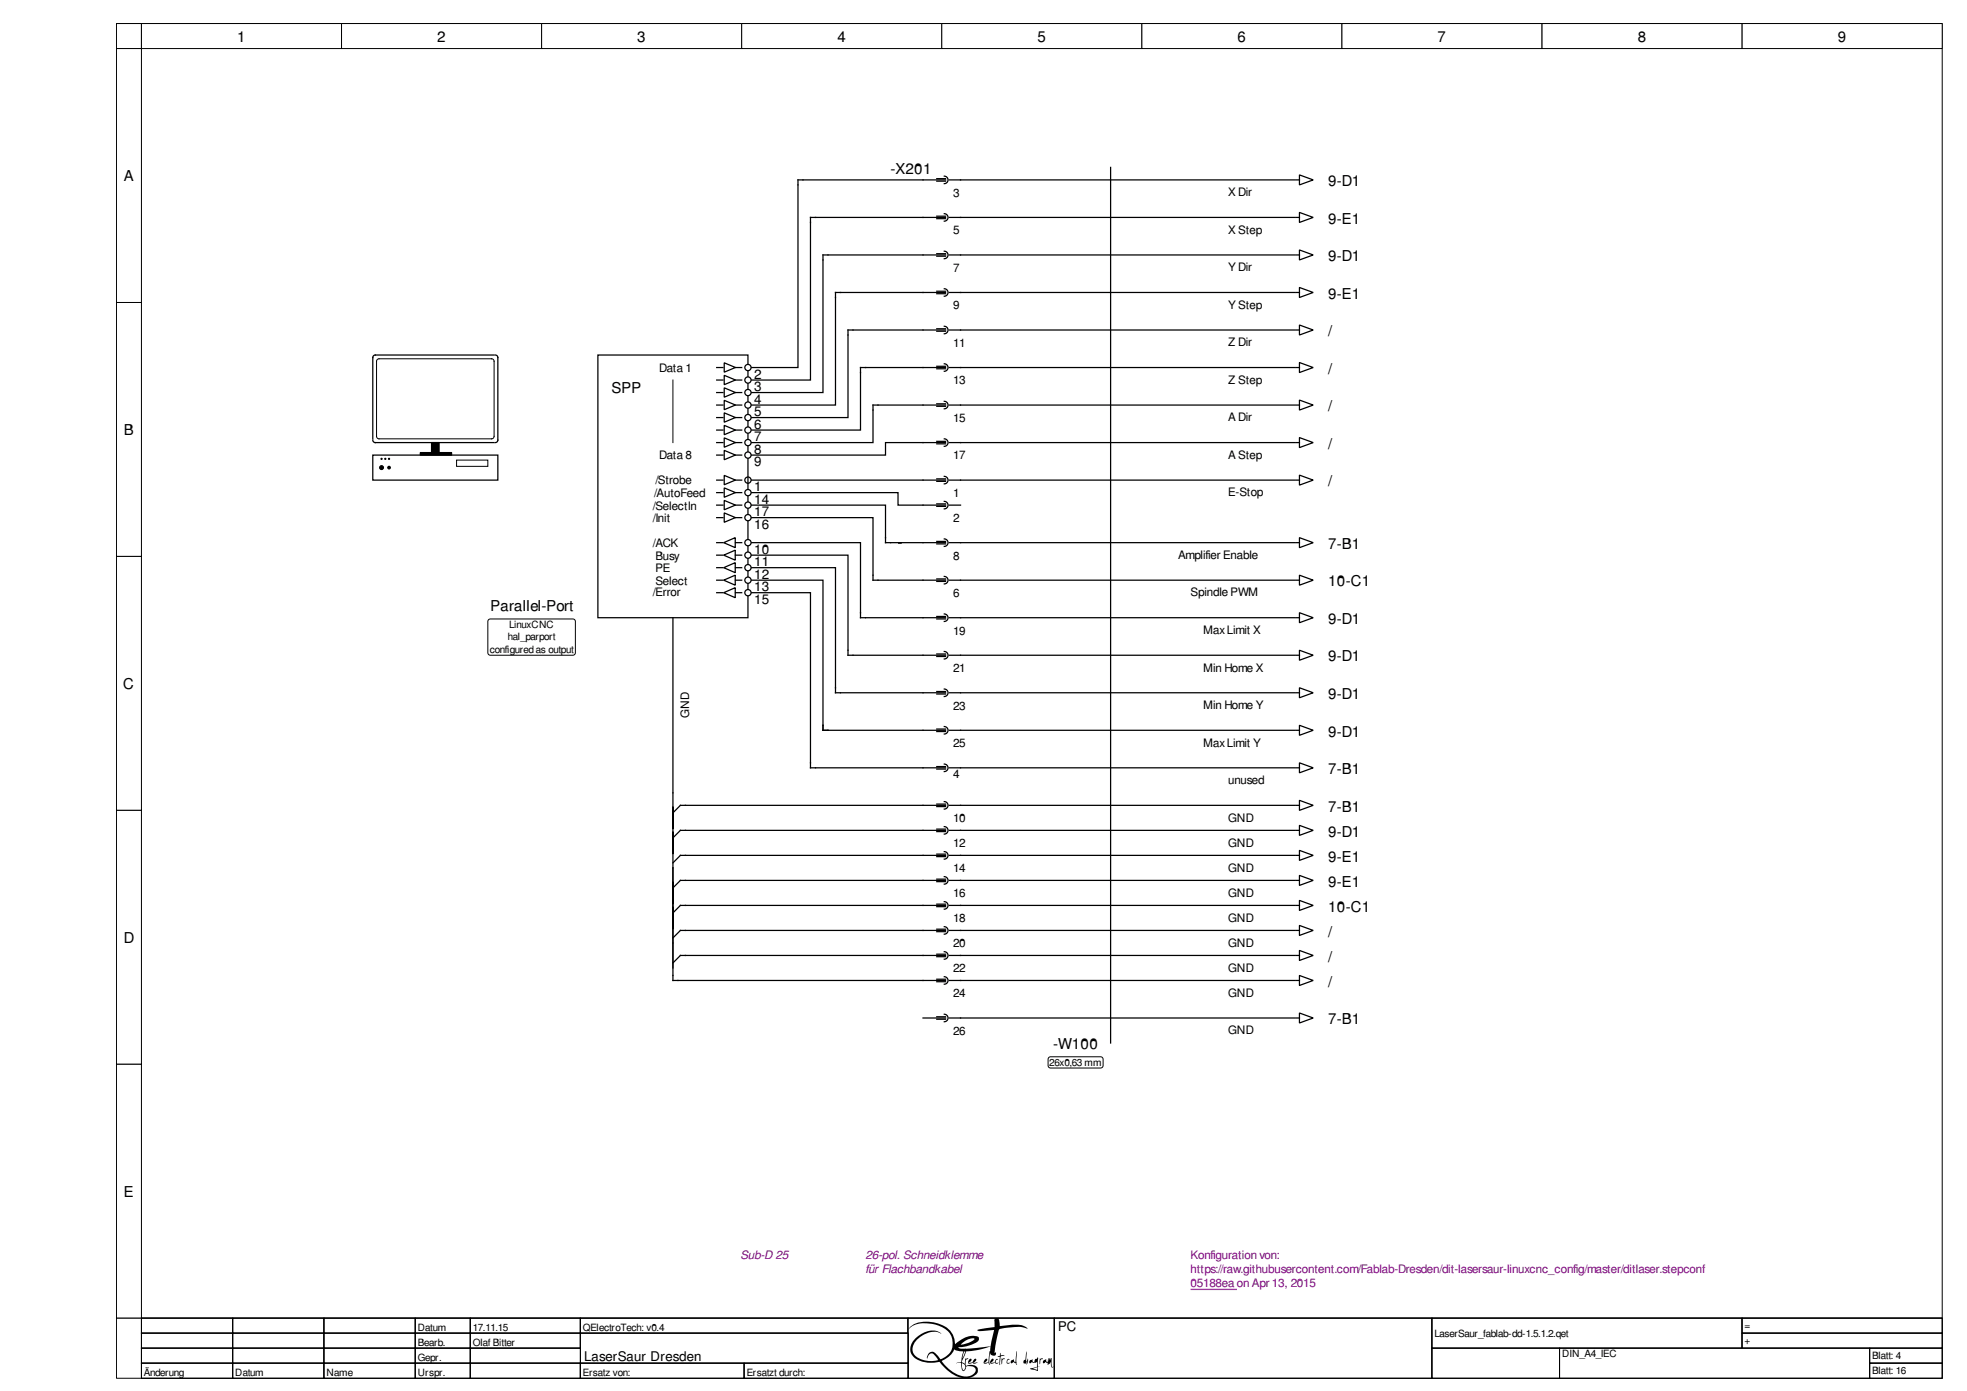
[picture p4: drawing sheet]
<svg xmlns="http://www.w3.org/2000/svg" width="420mm" height="297mm" viewBox="0 0 420 297" stroke-linecap="round" stroke-linejoin="round" font-family="sans-serif">
<path d="M24.9 5h390v276.5h-390z" fill="none" stroke="#000" stroke-width=".21"/>
<g fill="#fff" stroke="#000" stroke-width=".21">
<path d="M24.9 5h5.3v5.4h-5.3z"/>
<path d="M30.2 5h42.8v5.4h-42.8z"/>
<path d="M73 5h42.7v5.4h-42.7z"/>
<path d="M115.7 5h42.7v5.4h-42.7z"/>
<path d="M158.4 5h42.8v5.4h-42.8z"/>
<path d="M201.2 5h42.7v5.4h-42.7z"/>
<path d="M243.9 5h42.7v5.4h-42.7z"/>
<path d="M286.6 5h42.8v5.4h-42.8z"/>
<path d="M329.4 5h42.7v5.4h-42.7z"/>
<path d="M372.1 5h42.8v5.4h-42.8z"/>
<path d="M24.9 10.4h5.3v54.2h-5.3z"/>
<path d="M24.9 64.6h5.3v54.2h-5.3z"/>
<path d="M24.9 118.8h5.3v54.2h-5.3z"/>
<path d="M24.9 173h5.3v54.3h-5.3z"/>
<path d="M24.9 227.3h5.3v54.2h-5.3z"/>
<path d="M24.9 281.5h390v12.8h-390z"/>
<path d="M30.2 281.5h19.5v3.2h-19.5z"/>
</g>
<path d="M30.2 281.5h19.5v3.2h-19.5z" fill="none" stroke="#000" stroke-width=".21"/>
<path d="M49.7 281.5h19.5v3.2h-19.5z" fill="#fff" stroke="#000" stroke-width=".21"/>
<path d="M49.7 281.5h19.5v3.2h-19.5z" fill="none" stroke="#000" stroke-width=".21"/>
<path d="M69.2 281.5h19.5v3.2h-19.5z" fill="#fff" stroke="#000" stroke-width=".21"/>
<path d="M69.2 281.5h19.5v3.2h-19.5z" fill="none" stroke="#000" stroke-width=".21"/>
<path d="M88.7 281.5h11.8v3.2h-11.8z" fill="#fff" stroke="#000" stroke-width=".21"/>
<path d="M88.7 281.5h11.8v3.2h-11.8z" fill="none" stroke="#000" stroke-width=".21"/>
<path d="M100.5 281.5h23.5v3.2h-23.5z" fill="#fff" stroke="#000" stroke-width=".21"/>
<path d="M100.5 281.5h23.5v3.2h-23.5z" fill="none" stroke="#000" stroke-width=".21"/>
<path d="M124 281.5h70v3.2h-70z" fill="#fff" stroke="#000" stroke-width=".21"/>
<path d="M124 281.5h70v3.2h-70z" fill="none" stroke="#000" stroke-width=".21"/>
<path d="M194 281.5h31.2v12.8h-31.2z" fill="#fff" stroke="#000" stroke-width=".21"/>
<g fill="#000">
<path d="M207 290.3l.4-.2a.61 .61 0 0 1-.5 .9 .87 .87 0 0 0 1.2-.7l.4-.1a.76 .76 0 0 1-.6 .8l.9-.1-.7 .3-.4-.2-.8 .2-.1-.3zM211.8 290.3l.4-.1a.73 .73 0 0 1-.6 .8l.9-.1 .1-.4a.38 .38 0 0 1 .5-.3v.2h-.2l-.2 .2v.4h.6a.57 .57 0 0 1-.9 0l-.1 .1a.53 .53 0 0 1-.8-.1zM213.6 288.9l.2 .5 .5-.1 .3 .3h-.7a1.89 1.89 0 0 0-.3 1.7l-.1 .2 .1-1.8h-.5l.5-.2zM214 290l.1 .2 .3-.1 .2 .1a.69 .69 0 0 0-.5 1l-.1 .1zM215.2 290.3l.2-.1 .2 .1a.42 .42 0 0 0-.4 .3 .42 .42 0 0 0 .1 .4l.5-.1a.44 .44 0 0 1-.6 .3 .44 .44 0 0 1-.1-.7zM217.2 288.6l-.1 1.9 .1 .9-.7-.6-.4 .3-.2-.2v-.3l.6-.4 .1 .4 .3 .3zM219.3 288.6l-.1 2.1 .4-.6v.9l-.1 .2-.1-.6-.1 .8-.4-.3a.41 .41 0 0 1-.3-.4 .41 .41 0 0 1 .4-.4zM222.2 290v.2l.3-.1 .3 .1-.5 .2-.2 .9zM223 290.4l.4-.2 .1 .5 .3 .2 .1-.8 .1 .7 .2-.8 .1 .5 .3-.5 .1 1.7 .1 .2 .3-.1-.5 .2-.2-1.2-.2 .4-.1-.1-.2 .3-.1-.3-.5-.3-.5 .3v-.5z"/>
<path d="M207 290.3l-.2 .8 .3 .1 .6-.2a.83 .83 0 0 0 1.2-.1l-.8 .1-.1-.1a.53 .53 0 0 0 .4-.8l-.3 .2a.88 .88 0 0 1-1.2 .7l.6-.6-.1-.3zM207 290.3l.2-.1h.3l-.1 .4-.5 .3 .2 .1 .6-.1 .5-.7h.3a.62 .62 0 0 1-.5 .7l.1 .1 .7-.1-.7 .3-.3-.2-.9 .2-.1-.3z"/>
<path d="M211.8 290.3l-.3 .7a.87 .87 0 0 0 1 0l.4 .2 .4-.2h-.6v-.4l.2-.2h.3l-.1-.2a.46 .46 0 0 0-.6 .5v.2l-.9 .1a.66 .66 0 0 0 .5-.9zM211.9 290.2h.3a.76 .76 0 0 1-.6 .8h.2a.65 .65 0 0 0 .9-.6l.3-.2 .2 .1-.3 .1-.2 .6h.6a.49 .49 0 0 1-.8 0l-.2 .1a.53 .53 0 0 1-.8-.1z"/>
<path d="M194.5 283.3l-.5 .7 .8-.8 1.4-.5 1.4-.1 1.4 .1a6.3 6.3 0 0 1 3.7 1.8l.3 .4a3.5 3.5 0 0 1-1.2 4.9l-.9 .5-1.1-1.3a1.08 1.08 0 0 0-1.3-.1 1.08 1.08 0 0 0-.4 1.2 .92 .92 0 0 1 .7-1 .92 .92 0 0 1 1.1 .6l.5 .7a5.1 5.1 0 0 1-5.2-1.2l-.3-.9 .2-1a4.1 4.1 0 0 1 1.9-2.1l1.1-.5 1-.3h.9l1.1 .4-1.2-.6a4.9 4.9 0 0 0-4 1.3 2.72 2.72 0 0 0-.2 4.7 6 6 0 0 0 3.1 .8l1.9-.2 1.6 1.8a5 5 0 0 0 5.2 1.5l.8-.4 .5-.5a1.19 1.19 0 0 0-.1-1.3 1.19 1.19 0 0 0-1.3-.4l-1 .2-.1-1.1 .2-.3 .3-.1-.1-.2-.4 .2-.1-.1-.1 1.1-.6-.3 .9-2.3 2.8-.4 2.4-.7-.5 3.4-.8 .1 .5-.4 .1-.3-.1-.2-.5 .3-.2 .5v.2l.4 .1 .6-.2 .3 .4h.1l-.2-.7 .2-1.8 .2 .4 .6 .2a.4 .4 0 0 0 .5-.4l-.1-.3-.2 .1v-.7l.9-4.3 1.3-.3 2.9-.3 1.9 .4a1.04 1.04 0 0 0-1-.6l-2.2-.2-2.7 .3-.3-1.6a.53 .53 0 0 0-.7 0 .53 .53 0 0 0-.2 .6v1.2l-3.7 .6 .7 .3 2.9-.3-.7 3.5-5.6 .5a1.33 1.33 0 0 1-1.3-.3l1.4-.1 2.1-.7 .8-.6 .1-.7-.8-.3-1.7 .1-1.5 .8-1.1 .9-.2-1.2a5.5 5.5 0 0 0-5.3-3.6h-1.3l-1.3 .2zM194.5 283.3a6.6 6.6 0 0 1 6.2-.5l1.1 .5a4.5 4.5 0 0 1 2.2 3.8l.2-.2a4.8 4.8 0 0 1 4.7-1.4l.2 .1a1.01 1.01 0 0 1-.9 1.2 7.9 7.9 0 0 1-3.2 .9h-.3l.5 .3h1.4l5-.5 .7-3.5-2.9 .3-.7-.3 3.8-.6-.1-1.6 .2-.3h.5l.3 .2 .2 1.5 2.7-.3a4 4 0 0 1 3.1 .7l.1 .1-1.4-.3h-.8l-3.7 .4a4.9 4.9 0 0 0-.8 2.6l-.3 2.3v.3l.2-.2v.3l-.2 .4a.66 .66 0 0 1-1-.6l-.1 .5a2.81 2.81 0 0 0 .1 2h-.2l-.2-.4-.6 .2-.4-.1v-.2l.2-.5 .5-.3 .1 .2-.1 .3-.5 .4 .8-.1 .5-3.4-2.4 .7-2.8 .4-.9 2.2 .6 .4 .1-1.1 .1 .1 .5-.1v.1l-.5 .3-.1 .8 .2 .4a2.39 2.39 0 0 1 1.9-.1l.5 .5 .1 .5-.1 .6-.5 .5-1.3 .5h-1.9a10.2 10.2 0 0 1-4.4-3.4l-.4 .1a6.8 6.8 0 0 1-3.9-.3l-1-.6-.5-.6-.4-.6-.1-.8a5 5 0 0 1 4-3.8h1.5l1.2 .6a3.3 3.3 0 0 0-3.8 .2 3.6 3.6 0 0 0-2.3 3.8 3.3 3.3 0 0 0 2.3 1.7l1.7 .2 1.4-.3-.8-1-.5-.4-.7 .3-.3 .8-.1-.1a1.2 1.2 0 0 1 1.3-1.3l.8 .6 .8 .9h.2l1-.6 .8-.7 .5-.9 .1-.9a4 4 0 0 0-3.4-4.2l-1.1-.2a5.2 5.2 0 0 0-5 1.2zM205.3 287.1l1.4-1.1 1-.2 .5 .1a4.8 4.8 0 0 1-2.9 1.2zM205.3 287.1h.4l1.3-.4 1.2-.8-.5-.1-1 .2zM201.1 290.6a5.3 5.3 0 0 0 2.7-2.3v-.1a2.42 2.42 0 0 0 1.8 .4h.2l-.5 2.3h-.8l-.3 .3 .6-.2h.5a1.65 1.65 0 0 0 .5 1.8l.3-.3 .2-.4a.98 .98 0 0 1 1.4-.3 .9 .9 0 0 1 .7 .8 .9 .9 0 0 1-.6 .9l-.4 .3a5.4 5.4 0 0 1-5.5-2.2zM201.1 290.6a8.4 8.4 0 0 0 3.8 3.1 2.57 2.57 0 0 0 3.5-1 1.39 1.39 0 0 0-1.9-.9l-.4 .7-.4 .3-.3-.5-.1-1.3h-.5l-.6 .2a1.05 1.05 0 0 1 1.1-.3l.5-2.3-1.2-.1-.8-.3a4 4 0 0 1-2.4 2.3zM206 288.6h.2l-.1 .2-.5 1.3zM206 288.6l-.4 1.5 .5-1.3 .1-.2zM205.5 291.1l.6 .4 .1 .5a.39 .39 0 0 1-.1 .4 .39 .39 0 0 1-.5 .1zM205.5 291.1a1.36 1.36 0 0 0 .4 1.5l.3-.7a.84 .84 0 0 0-.7-.8z"/>
<path d="M194.5 283.3l-.5 .6 .1-.1a5.9 5.9 0 0 1 5.6-1 4.2 4.2 0 0 1 3.8 4.3 3.4 3.4 0 0 1-2.7 3.1l-1-1.2a1.06 1.06 0 0 0-1.3-.1 1.06 1.06 0 0 0-.4 1.2 .92 .92 0 0 1 .7-1 .92 .92 0 0 1 1.1 .6 .69 .69 0 0 1 .4 .8 5.3 5.3 0 0 1-5.1-1.3 2.77 2.77 0 0 1 1.2-3.6 4 4 0 0 1 4.7-.8 3.4 3.4 0 0 0-4.4 .1 3.5 3.5 0 0 0-2 4.2 5 5 0 0 0 4.9 1.9l1.1-.2a7.9 7.9 0 0 0 5.7 3.5 2.66 2.66 0 0 0 2.5-1.4 1.2 1.2 0 0 0-1.5-1.4l-1 .2-.1-.2v-1l.5-.3v-.1h-.6l-.1 1.1-.6-.3 .9-2.3 2.8-.4 2.4-.7-.1 1a1.4 1.4 0 0 0-.3 1.3l-.1 1.1-.8 .1 .5-.4 .1-.3-.2-.2-.4 .3-.2 .7 .4 .1 .6-.2 .2 .4h.2a3.5 3.5 0 0 1 0-2.5 .65 .65 0 0 0 .5 .6 .65 .65 0 0 0 .8-.4v-.3l-.3 .2v-.2v-.9l.9-4a10.9 10.9 0 0 1 6.1-.2 3.7 3.7 0 0 0-3.2-.8l-2.7 .3-.2-1.3a.52 .52 0 0 0-.6-.4 .52 .52 0 0 0-.4 .7v1.2l-3.7 .6 .7 .3 2.9-.3-.7 3.5a24.3 24.3 0 0 1-6.6 .5l-.3-.3h.3a7.1 7.1 0 0 0 4-1.4l.1-.5-.2-.3a5 5 0 0 0-4.9 1.6 4.6 4.6 0 0 0-3.8-4.5 6.4 6.4 0 0 0-5.7 .7zM205.4 287a2.7 2.7 0 0 1 2.8-1.1 4.8 4.8 0 0 1-3 1.2zM201.1 290.6a4.9 4.9 0 0 0 2.7-2.4l.8 .3 1.2 .1-.5 2.3h-.8l-.3 .3 .6-.2h.5a1.66 1.66 0 0 0 .5 1.8l.3-.3 .3-.7a1.77 1.77 0 0 1 2 .6 1.9 1.9 0 0 1-2.4 1.5 7.7 7.7 0 0 1-4.9-3.3zM205.9 288.7l.3-.1-.6 1.5zM205.5 291.1a.77 .77 0 0 1 .7 .7 .77 .77 0 0 1-.5 .8l-.2-.6z"/>
<path d="M213.6 288.9v.6l-.5 .2h.5l-.1 1.5 .1 .3 .2-1.8 .8-.1-.3-.3-.6 .1zM213.6 288.9l.1 .5 .6-.1 .3 .3a.59 .59 0 0 0-.9 .3l-.1 1.6v-1.8h-.5l.5-.2z"/>
<path d="M214 290v1.3l.1-.9 .5-.3h-.2l-.3 .1zM214 290l.1 .2 .3-.1h.2a.72 .72 0 0 0-.5 1l-.1 .2z"/>
<path d="M215.1 290.3l-.1 .7 .5 .2 .3-.3-.5 .1-.2-.1 .2-.5h.3v-.2zM215.2 290.3l.4-.1v.2h-.3l-.2 .5 .2 .1 .5-.1-.3 .3-.5-.2z"/>
<path d="M217.2 288.6l-.3 2.3a.44 .44 0 0 1-.4-.7l-.1 .2a.36 .36 0 0 0-.5 .3 .36 .36 0 0 0 .3 .4l.3-.3 .4 .3 .2 .3h.2l-.2-.4 .1-.1-.1-.2zM217.2 288.6l-.1 2.1 .1 .2-.1 .1 .2 .4-.8-.6-.3 .3a.38 .38 0 0 1-.3-.5 .38 .38 0 0 1 .5-.2l.1-.2 .1 .6 .3 .1z"/>
<path d="M219.3 288.6l-.2 1.2a.55 .55 0 0 1-.5 .8v.5h.4l.3 .3 .1-.8 .1 .6 .1-1.1-.4 .6zM219.3 288.6l-.1 2.1 .4-.6v.8l-.1 .3-.1-.6-.1 .8-.2-.2a.45 .45 0 0 1-.5-.5 .45 .45 0 0 1 .4-.4z"/>
<path d="M220 290.5l-.2 .4 .2 .2 .4-.3 .4 .2 .7-.2v1.1l-1.4 .3v.1l1.6 .5v-.9l.5-.2-.5 .1v-1.9h-.1l-.1 .3h-.4l-.1 .7-.4-.1-.1-.6zM220 290.5l.5-.3 .1 .6 .3 .1a.63 .63 0 0 1 .6-.7l.2-.3v1.9l.5-.1-.5 .2v.9l-1.7-.5 1.5-.4v-1.1l-.7 .2-.4-.2-.4 .3-.2-.2zM220.6 292.3l.9-.3v.5zM220.6 292.3l.9 .2v-.5z"/>
<path d="M220.1 290.4l-.2 .2v.5l.5-.3 .4 .2 .7-.2v1.1l-1.5 .4 1.7 .5v-.9l.4-.2-.4 .1v-1.9l-.2 .3a.64 .64 0 0 0-.6 .7l-.3-.1-.1-.6zM220.6 292.3l.9-.3v.5z"/>
<path d="M222.2 290l-.1 1.3 .2-.9 .5-.2-.3-.1-.3 .1zM222.2 290v.2l.3-.1 .3 .1-.5 .2-.2 .9z"/>
<path d="M223 290.4l-.2 .5 .1 .2 .5-.3 .4 .3v.4l.3-.4 .1 .1 .2-.4 .2 1.2 .5-.2-.3 .1-.1-.2-.1-1.7-.3 .5-.1-.5-.2 .8-.1-.8-.1 .9a.49 .49 0 0 1-.4-.7zM223 290.4l.4-.2 .1 .6 .3 .1 .1-.9 .1 .8 .2-.8 .1 .5 .3-.5 .1 1.7 .1 .2 .3-.1-.5 .2-.2-1.2-.2 .4-.1-.1-.3 .4v-.4l-.4-.3-.5 .3-.1-.2z"/>
</g>
<path d="M194 281.5h31.2v12.8h-31.2z" fill="none" stroke="#000" stroke-width=".21"/>
<path d="M225.2 281.5h80.7v12.8h-80.7z" fill="#fff" stroke="#000" stroke-width=".21"/>
<path d="M225.2 281.5h80.7v12.8h-80.7z" fill="none" stroke="#000" stroke-width=".21"/>
<path d="M305.9 281.5h66.2v6.4h-66.2z" fill="#fff" stroke="#000" stroke-width=".21"/>
<path d="M305.9 281.5h66.2v6.4h-66.2z" fill="none" stroke="#000" stroke-width=".21"/>
<path d="M372.1 281.5h42.8v3.2h-42.8z" fill="#fff" stroke="#000" stroke-width=".21"/>
<path d="M372.1 281.5h42.8v3.2h-42.8z" fill="none" stroke="#000" stroke-width=".21"/>
<path d="M30.2 284.7h19.5v3.2h-19.5z" fill="#fff" stroke="#000" stroke-width=".21"/>
<path d="M30.2 284.7h19.5v3.2h-19.5z" fill="none" stroke="#000" stroke-width=".21"/>
<path d="M49.7 284.7h19.5v3.2h-19.5z" fill="#fff" stroke="#000" stroke-width=".21"/>
<path d="M49.7 284.7h19.5v3.2h-19.5z" fill="none" stroke="#000" stroke-width=".21"/>
<path d="M69.2 284.7h19.5v3.2h-19.5z" fill="#fff" stroke="#000" stroke-width=".21"/>
<path d="M69.2 284.7h19.5v3.2h-19.5z" fill="none" stroke="#000" stroke-width=".21"/>
<path d="M88.7 284.7h11.8v3.2h-11.8z" fill="#fff" stroke="#000" stroke-width=".21"/>
<path d="M88.7 284.7h11.8v3.2h-11.8z" fill="none" stroke="#000" stroke-width=".21"/>
<path d="M100.5 284.7h23.5v3.2h-23.5z" fill="#fff" stroke="#000" stroke-width=".21"/>
<path d="M100.5 284.7h23.5v3.2h-23.5z" fill="none" stroke="#000" stroke-width=".21"/>
<path d="M124 284.7h70v6.4h-70z" fill="#fff" stroke="#000" stroke-width=".21"/>
<path d="M124 284.7h70v6.4h-70z" fill="none" stroke="#000" stroke-width=".21"/>
<path d="M372.1 284.7h42.8v3.2h-42.8z" fill="#fff" stroke="#000" stroke-width=".21"/>
<path d="M372.1 284.7h42.8v3.2h-42.8z" fill="none" stroke="#000" stroke-width=".21"/>
<path d="M30.2 287.9h19.5v3.2h-19.5z" fill="#fff" stroke="#000" stroke-width=".21"/>
<path d="M30.2 287.9h19.5v3.2h-19.5z" fill="none" stroke="#000" stroke-width=".21"/>
<path d="M49.7 287.9h19.5v3.2h-19.5z" fill="#fff" stroke="#000" stroke-width=".21"/>
<path d="M49.7 287.9h19.5v3.2h-19.5z" fill="none" stroke="#000" stroke-width=".21"/>
<path d="M69.2 287.9h19.5v3.2h-19.5z" fill="#fff" stroke="#000" stroke-width=".21"/>
<path d="M69.2 287.9h19.5v3.2h-19.5z" fill="none" stroke="#000" stroke-width=".21"/>
<path d="M88.7 287.9h11.8v3.2h-11.8z" fill="#fff" stroke="#000" stroke-width=".21"/>
<path d="M88.7 287.9h11.8v3.2h-11.8z" fill="none" stroke="#000" stroke-width=".21"/>
<path d="M100.5 287.9h23.5v3.2h-23.5z" fill="#fff" stroke="#000" stroke-width=".21"/>
<path d="M100.5 287.9h23.5v3.2h-23.5z" fill="none" stroke="#000" stroke-width=".21"/>
<path d="M305.9 287.9h27.2v6.4h-27.2z" fill="#fff" stroke="#000" stroke-width=".21"/>
<path d="M305.9 287.9h27.2v6.4h-27.2z" fill="none" stroke="#000" stroke-width=".21"/>
<path d="M333.1 287.9h66.3v6.4h-66.3z" fill="#fff" stroke="#000" stroke-width=".21"/>
<path d="M333.1 287.9h66.3v6.4h-66.3z" fill="none" stroke="#000" stroke-width=".21"/>
<path d="M399.4 287.9h15.5v3.2h-15.5z" fill="#fff" stroke="#000" stroke-width=".21"/>
<path d="M399.4 287.9h15.5v3.2h-15.5z" fill="none" stroke="#000" stroke-width=".21"/>
<path d="M30.2 291.1h19.5v3.2h-19.5z" fill="#fff" stroke="#000" stroke-width=".21"/>
<path d="M30.2 291.1h19.5v3.2h-19.5z" fill="none" stroke="#000" stroke-width=".21"/>
<path d="M49.7 291.1h19.5v3.2h-19.5z" fill="#fff" stroke="#000" stroke-width=".21"/>
<path d="M49.7 291.1h19.5v3.2h-19.5z" fill="none" stroke="#000" stroke-width=".21"/>
<path d="M69.2 291.1h19.5v3.2h-19.5z" fill="#fff" stroke="#000" stroke-width=".21"/>
<path d="M69.2 291.1h19.5v3.2h-19.5z" fill="none" stroke="#000" stroke-width=".21"/>
<path d="M88.7 291.1h11.8v3.2h-11.8z" fill="#fff" stroke="#000" stroke-width=".21"/>
<path d="M88.7 291.1h11.8v3.2h-11.8z" fill="none" stroke="#000" stroke-width=".21"/>
<path d="M100.5 291.1h23.5v3.2h-23.5z" fill="#fff" stroke="#000" stroke-width=".21"/>
<path d="M100.5 291.1h23.5v3.2h-23.5z" fill="none" stroke="#000" stroke-width=".21"/>
<path d="M124 291.1h35v3.2h-35z" fill="#fff" stroke="#000" stroke-width=".21"/>
<path d="M124 291.1h35v3.2h-35z" fill="none" stroke="#000" stroke-width=".21"/>
<path d="M159 291.1h35v3.2h-35z" fill="#fff" stroke="#000" stroke-width=".21"/>
<path d="M159 291.1h35v3.2h-35z" fill="none" stroke="#000" stroke-width=".21"/>
<path d="M399.4 291.1h15.5v3.2h-15.5z" fill="#fff" stroke="#000" stroke-width=".21"/>
<path d="M223.9 225.9l.5-.2h10.7l.5 .2v1.6v.3l-.5 .3h-10.7l-.5-.3v-.3zM399.4 291.1h15.5v3.2h-15.5z" fill="none" stroke="#000" stroke-width=".21"/>
<g fill="none" stroke="#000" stroke-width=".27">
<path d="M170.5 39.5v39h-10.7M171.5 38.4h30.5M200.1 38.1h1.9M200.1 38.7h1.9M201.7 37.6a.8 .8 0 0 1 .8 .8 .8 .8 0 0 1-.8 .8M237.2 35.7v187M276.5 38.4h-73.7M173.1 47.5v33.7h-13.3M175.8 55.5v28.3h-16M176.9 54.4h25.1M200.1 54.2h1.9M200.1 54.7h1.9"/>
<path d="M200.1 46.2h1.9M200.1 46.7h1.9M201.7 53.6a.8 .8 0 0 1 .8 .8 .8 .8 0 0 1-.8 .8M201.7 45.6a.8 .8 0 0 1 .8 .8 .8 .8 0 0 1-.8 .8M202 46.4h-27.8M276.5 46.4h-73.7M276.5 54.4h-73.7M178.5 63.5v23h-18.7M181.1 71.5v17.7h-21.3M183.8 79.6v12.2h-24M200.1 78.2h1.9M200.1 78.8h1.9"/>
<path d="M200.1 70.2h1.9M200.1 70.7h1.9M200.1 62.2h1.9M200.1 62.7h1.9M201.7 77.7a.8 .8 0 0 1 .8 .8 .8 .8 0 0 1-.8 .8M201.7 69.7a.8 .8 0 0 1 .8 .8 .8 .8 0 0 1-.8 .8M201.7 61.7a.8 .8 0 0 1 .8 .8 .8 .8 0 0 1-.8 .8M202 78.5h-17.1M202 70.5h-19.8M202 62.5h-22.5M202.8 70.5h73.7M276.5 78.5h-73.7"/>
<path d="M276.5 62.5h-73.7M154.7 85.5l2.4 1-2.4 1zM154.7 88.2l2.4 1-2.4 1zM154.7 90.8l2.4 1-2.4 1zM154.7 96.2l2.4 1-2.4 1zM154.7 93.5l2.4 1-2.4 1zM154.7 80.1l2.4 1-2.4 1zM186.5 87.6v6.9h-26.7M187.5 86.5h14.5M200.1 94.2h1.9M200.1 94.8h1.9M200.1 86.2h1.9"/>
<path d="M200.1 86.8h1.9M201.7 93.7a.8 .8 0 0 1 .8 .8 .8 .8 0 0 1-.8 .8M201.7 85.7a.8 .8 0 0 1 .8 .8 .8 .8 0 0 1-.8 .8M202 94.5h-12.9v2.7h-29.3M276.5 94.5h-73.7M276.5 86.5h-73.7M276.8 94.5h.8M277.6 93.4l2.9 1.1-2.9 1.1zM153.1 118.6h1.3M154.7 109.5l2.4 1-2.4 1zM154.7 104.2l2.4 1-2.4 1zM154.7 101.5l2.4 1-2.4 1z"/>
<path d="M154.7 106.9l2.4 1-2.4 1zM159.8 107.9h29.3v8h12.9M159.8 105.2h32v2.7h10.2M159.8 115.9h24v14.9M159.8 118.6h21.3v20.3M159.8 110.5h26.7v12.3M200.1 107.6h1.9M200.1 108.1h1.9M200.1 102.3h1.9M200.1 102.8h1.9M200.1 115.6h1.9M200.1 116.1h1.9"/>
<path d="M201.7 107.1a.8 .8 0 0 1 .8 .8 .8 .8 0 0 1-.8 .8M201.7 101.7a.8 .8 0 0 1 .8 .8 .8 .8 0 0 1-.8 .8M201.7 115.1a.8 .8 0 0 1 .8 .8 .8 .8 0 0 1-.8 .8M202 102.5h-42.2M202.8 102.5h73.7M202.8 107.9h2.4M276.5 115.9h-73.7M276.8 102.5h.8M277.6 101.5l2.9 1-2.9 1.1zM143.7 131.9v37.4M153.1 123.9h1.3M153.1 121.2h1.3"/>
<path d="M153.1 126.6h1.3M159.8 126.6h13.3v37.4h28.9M159.8 123.9h16v32h26.2M159.8 121.2h18.7v25.7M182.2 139.9h19.8M187.5 123.9h14.5M200.1 123.6h1.9M200.1 124.2h1.9M200.1 139.7h1.9M200.1 131.6h1.9M200.1 132.2h1.9M201.7 123.1a.8 .8 0 0 1 .8 .8 .8 .8 0 0 1-.8 .8"/>
<path d="M201.7 139.1a.8 .8 0 0 1 .8 .8 .8 .8 0 0 1-.8 .8M201.7 131.1a.8 .8 0 0 1 .8 .8 .8 .8 0 0 1-.8 .8M202 131.9h-17.1M202.8 123.9h73.7M202.8 139.9h73.7M276.5 131.9h-73.7M200.1 155.7h1.9M200.1 156.2h1.9M200.1 147.7h1.9M200.1 148.2h1.9M200.1 140.2h1.9M201.7 155.1a.8 .8 0 0 1 .8 .8 .8 .8 0 0 1-.8 .9"/>
<path d="M201.7 147.1a.8 .8 0 0 1 .8 .8 .8 .8 0 0 1-.8 .8M202 147.9h-22.5M202.8 155.9h73.7M202.8 147.9h73.7M143.7 177.6v4.8zM143.7 172.2v4.9zM146.4 177.3h55.6M146.4 172h55.6M200.1 163.7h1.9M200.1 164.2h1.9M200.1 177.1h1.9M200.1 177.6h1.9"/>
<path d="M200.1 171.7h1.9M200.1 172.2h1.9M201.7 163.2a.8 .8 0 0 1 .8 .8 .8 .8 0 0 1-.8 .8M201.7 176.5a.8 .8 0 0 1 .8 .8 .8 .8 0 0 1-.8 .8M201.7 171.2a.8 .8 0 0 1 .8 .8 .8 .8 0 0 1-.8 .8M202.8 164h73.7M276.5 177.3h-73.7M276.5 172h-73.7M276.8 164h.8M277.6 162.9l2.9 1.1-2.9 1zM143.7 188.3v4.8zM143.7 193.6v4.8z"/>
<path d="M146.4 182.7h55.6M200.1 187.7h1.9M200.1 188.3h1.9M200.1 193.1h1.9M200.1 193.6h1.9M200.1 198.4h1.9M200.1 199h1.9M200.1 182.4h1.9M200.1 182.9h1.9M201.7 187.2a.8 .8 0 0 1 .8 .8 .8 .8 0 0 1-.8 .8M201.7 192.5a.8 .8 0 0 1 .8 .8 .8 .8 0 0 1-.8 .8M201.7 197.9a.8 .8 0 0 1 .8 .8 .8 .8 0 0 1-.8 .8"/>
<path d="M201.7 181.9a.8 .8 0 0 1 .8 .8 .8 .8 0 0 1-.8 .8M202 188h-56.7l-1.6 1.6M202 193.3h-56.7l-1.6 1.6M202 198.7h-56.7l-1.6 1.6M202.8 198.7h73.7M276.5 188h-73.7M276.5 193.3h-73.7M276.5 182.7h-73.7M276.8 198.7h.8M276.8 193.3h.8M276.8 188h.8M277.6 197.6l2.9 1.1-2.9 1.1z"/>
<path d="M277.6 192.3l2.9 1-2.9 1.1zM277.6 186.9l2.9 1.1-2.9 1.1zM143.7 206.7v-21.4v23M197.2 217.4h4.8M200.1 217.1h1.9M200.1 217.7h1.9M200.1 203.8h1.9M200.1 204.3h1.9M200.1 209.1h1.9M200.1 209.6h1.9M201.7 216.6a.8 .8 0 0 1 .8 .8 .8 .8 0 0 1-.8 .8M201.7 203.2a.8 .8 0 0 1 .8 .8 .8 .8 0 0 1-.8 .8"/>
<path d="M201.7 208.6a.8 .8 0 0 1 .8 .8 .8 .8 0 0 1-.8 .8M202 204h-56.7l-1.6 1.6M202 209.4h-57.2M202.8 217.4h73.7M202.8 204h73.7M202.8 209.4h73.7M276.8 217.4h.8M276.8 204h.8M277.6 216.3l2.9 1.1-2.9 1.1zM277.6 203l2.9 1-2.9 1.1z"/>
</g>
<circle cx="159.8" cy="102.5" r=".67" fill="#fff" stroke="#000" stroke-width=".27"/>
<path d="M127.7 75.8h32.1v56.1h-32.1z" fill="none" stroke="#000" stroke-width=".27"/>
<g fill="#fff" stroke="#000" stroke-width=".27">
<circle cx="159.8" cy="105.2" r=".67"/>
<circle cx="159.8" cy="110.5" r=".67"/>
<circle cx="159.8" cy="115.9" r=".67"/>
<circle cx="159.8" cy="107.9" r=".67"/>
</g>
<path d="M154.7 82.8l2.4 1-2.4 1zM153.1 115.9h1.3M153.1 110.5h1.3M157.1 118.6h1.3" fill="none" stroke="#000" stroke-width=".27"/>
<circle cx="159.8" cy="81.2" r=".67" fill="#fff" stroke="#000" stroke-width=".27"/>
<g fill="none" stroke="#000" stroke-width=".27">
<path d="M153.1 83.8h1.3M153.1 86.5h1.3M153.1 89.2h1.3M153.1 97.2h1.3M153.1 81.2h1.3M153.1 94.5h1.3M153.1 91.8h1.3M153.1 107.9h1.3M153.1 102.5h1.3M153.1 105.2h1.3M157.1 126.6h1.3M157.1 123.9h1.3"/>
<path d="M157.1 121.2h1.3"/>
</g>
<g fill="#fff" stroke="#000" stroke-width=".27">
<circle cx="159.8" cy="118.6" r=".67"/>
<circle cx="159.8" cy="86.5" r=".67"/>
</g>
<path d="M157.1 86.5h1.3M157.1 91.8h1.3M157.1 83.8h1.3M157.1 81.2h1.3M157.1 89.2h1.3M157.1 97.2h1.3M154.6 126.6l2.5-1.1v2.1z" fill="none" stroke="#000" stroke-width=".27"/>
<circle cx="159.8" cy="121.2" r=".67" fill="#fff" stroke="#000" stroke-width=".27"/>
<path d="M157.1 94.5h1.3M154.6 118.6l2.5-1.1v2.1zM157.1 115.9h1.3M157.1 110.5h1.3M157.1 105.2h1.3M157.1 102.5h1.3M157.1 107.9h1.3M154.6 123.9l2.5-1.1v2.2zM154.6 121.2l2.5-1v2.1z" fill="none" stroke="#000" stroke-width=".27"/>
<g fill="#fff" stroke="#000" stroke-width=".27">
<circle cx="159.8" cy="123.9" r=".67"/>
<circle cx="159.8" cy="126.6" r=".67"/>
<circle cx="159.8" cy="91.8" r=".67"/>
<circle cx="159.8" cy="83.8" r=".67"/>
<circle cx="159.8" cy="97.2" r=".67"/>
<circle cx="159.8" cy="94.5" r=".67"/>
<circle cx="159.8" cy="89.2" r=".67"/>
<circle cx="159.8" cy="78.5" r=".67"/>
</g>
<g fill="none" stroke="#000" stroke-width=".27">
<path d="M171.5 38.4h-1v1.1M276.8 38.4h.8M277.6 37.3l2.9 1.1-2.9 1.1zM174.2 46.4h-1.1v1.1M176.9 54.4h-1.1v1.1M276.8 54.4h.8M276.8 46.4h.8M277.6 53.4l2.9 1-2.9 1.1zM277.6 45.4l2.9 1-2.9 1.1zM105.5 75.8l-25.6 .1-.3 .4v17.4M105.8 75.8l.5 .3v.2v17.7v.2l-.5 .3M153.1 78.5h1.3"/>
<path d="M154.7 77.5l2.4 1-2.4 1zM157.1 78.5h1.3M179.5 62.5h-1v1M182.2 70.5h-1.1v1M184.9 78.5h-1.1v1.1M276.8 78.5h.8M276.8 62.5h.8M276.8 70.5h.8M277.6 61.4l2.9 1.1-2.9 1zM277.6 69.4l2.9 1.1-2.9 1zM277.6 77.4l2.9 1.1-2.9 1.1zM79.6 97.2h26.7v5.3h-26.7z"/>
<path d="M79.6 94l.3 .4 .3 .1h25.3M187.5 86.5h-1v1.1M276.8 86.5h.8M277.6 85.4l2.9 1.1-2.9 1.1zM154.6 115.9l2.5-1.1v2.1zM276.8 115.9h.8M277.6 114.8l2.9 1.1-2.9 1zM181.1 138.9v1h1.1M183.8 130.8v1.1h1.1M186.5 122.8v1.1h1M276.8 123.9h.8M276.8 131.9h.8"/>
<path d="M276.8 139.9h.8M277.6 130.8l2.9 1.1-2.9 1.1zM277.6 138.9l2.9 1-2.9 1.1zM277.6 122.8l2.9 1.1-2.9 1.1zM175.8 154.9v1h1.1M178.5 146.9v1h1M276.8 147.9h.8M276.8 155.9h.8M277.6 146.9l2.9 1-2.9 1.1zM277.6 154.9l2.9 1-2.9 1.1zM143.7 169.3v16M146.4 172h-1.1l-1.6 1.6"/>
<path d="M146.4 177.3h-1.1l-1.6 1.6M276.8 172h.8M276.8 177.3h.8M277.6 170.9l2.9 1.1-2.9 1zM277.6 176.3l2.9 1-2.9 1.1zM146.4 182.7h-1.1l-1.6 1.6M276.8 182.7h.8M277.6 181.6l2.9 1.1-2.9 1zM143.7 208.3v1.1h1.1M276.8 209.4h.8M277.6 208.3l2.9 1.1-2.9 1z"/>
</g>
<path d="M80.7 76.7h24.6l.2 .4v16.3l-.5 .3-24.3-.1-.3-.4v-16.1zM97.5 98.3h6.7v1.3h-6.7zM143.7 81.2v13.3M104.5 132.2h18.1l.3 .5-.1 7-.4 .2-17.9-.1-.3-.4v-6.7z" fill="none" stroke="#000" stroke-width=".21"/>
<g fill="#000" stroke="#000" stroke-width=".21">
<circle cx="81.5" cy="98" r=".13"/>
<circle cx="82.3" cy="98" r=".13"/>
<circle cx="83.1" cy="98" r=".13"/>
</g>
<g fill="#000" stroke="#000" stroke-width=".27">
<path d="M89.8 96.6h2.4v-2.1h1.6v2.1h2.7v.6h-6.7z" fill-rule="evenodd"/>
<circle cx="81.5" cy="99.9" r=".4"/>
<circle cx="83.1" cy="99.9" r=".27"/>
</g>
<path d="M254.3 275.4h9.9" fill="none" stroke="#800080" stroke-width=".27"/>
<g font-size="3.2">
<text x="50.6" y="9">1</text>
<text x="93.4" y="9">2</text>
<text x="136.1" y="9">3</text>
<text x="178.9" y="9">4</text>
<text x="221.6" y="9">5</text>
<text x="264.3" y="9">6</text>
<text x="307.1" y="9">7</text>
<text x="349.8" y="9">8</text>
<text x="392.6" y="9">9</text>
<text x="26.5" y="38.7">A</text>
<text x="190.2" y="37.1">-X201</text>
<text x="283.7" y="39.8">9-D1</text>
<text x="283.7" y="47.8">9-E1</text>
<text x="283.7" y="55.8">9-D1</text>
<text x="283.7" y="63.8">9-E1</text>
<text x="283.7" y="71.8">/</text>
<text x="130.6" y="83.8">SPP</text>
<text x="283.7" y="79.8">/</text>
<text x="283.7" y="87.8">/</text>
<text x="26.5" y="92.9">B</text>
<text x="283.7" y="95.8">/</text>
<text x="283.7" y="103.9">/</text>
<text x="283.7" y="117.2">7-B1</text>
<text x="283.7" y="125.2">10-C1</text>
<text x="104.7" y="130.6">Parallel-Port</text>
<text x="283.7" y="133.2">9-D1</text>
<text x="283.7" y="141.3">9-D1</text>
<text x="26.3" y="147.2">C</text>
<text x="283.7" y="149.3">9-D1</text>
<text x="283.7" y="157.3">9-D1</text>
<text x="283.7" y="165.3">7-B1</text>
<text x="283.7" y="173.3">7-B1</text>
<text x="283.7" y="178.7">9-D1</text>
<text x="283.7" y="184">9-E1</text>
<text x="283.7" y="189.3">9-E1</text>
<text x="283.7" y="194.7">10-C1</text>
<text x="26.5" y="201.4">D</text>
<text x="283.7" y="200">/</text>
<text x="283.7" y="205.4">/</text>
<text x="283.7" y="210.7">/</text>
<text x="283.7" y="218.7">7-B1</text>
<text x="224.9" y="224.1">-W100</text>
<text x="26.5" y="255.6">E</text>
</g>
<g font-size="2.9">
<text x="161.1" y="83.6">3</text>
<text x="161.1" y="80.9">2</text>
<text x="161.1" y="88.9">5</text>
<text x="161.1" y="86.2">4</text>
<text x="161.1" y="94.2">7</text>
<text x="161.1" y="91.6">6</text>
<text x="161.1" y="99.6">9</text>
<text x="161.1" y="96.9">8</text>
<text x="161.1" y="107.6">14</text>
<text x="161.1" y="104.9">1</text>
<text x="161.1" y="112.9">16</text>
<text x="161.1" y="110.3">17</text>
<text x="161.1" y="118.3">10</text>
<text x="161.1" y="121">11</text>
<text x="161.1" y="123.6">12</text>
<text x="161.1" y="129">15</text>
<text x="161.1" y="126.3">13</text>
<text x="226" y="284.2">PC</text>
<text x="124.8" y="290.6">LaserSaur Dresden</text>
</g>
<g font-size="2.5">
<text x="262.3" y="41.9">X Dir</text>
<text x="203.6" y="42">3</text>
<text x="203.6" y="50">5</text>
<text x="262.3" y="49.9">X Step</text>
<text x="203.6" y="58.1">7</text>
<text x="262.3" y="57.9">Y Dir</text>
<text x="262.3" y="65.9">Y Step</text>
<text x="203.6" y="66.1">9</text>
<text x="203.6" y="74.1">11</text>
<text x="262.3" y="73.9">Z Dir</text>
<text x="140.8" y="79.4">Data 1</text>
<text x="203.6" y="82.1">13</text>
<text x="262.3" y="82">Z Step</text>
<text x="262.3" y="90">A Dir</text>
<text x="203.6" y="90.1">15</text>
<text x="140.8" y="98.1">Data 8</text>
<text x="203.6" y="98.1">17</text>
<text x="262.3" y="98">A Step</text>
<text x="139.7" y="106.1">/AutoFeed</text>
<text x="140" y="103.5">/Strobe</text>
<text x="203.6" y="106.1">1</text>
<text x="262.3" y="106">E-Stop</text>
<text x="139.5" y="108.8">/SelectIn</text>
<text x="139.5" y="111.5">/Init</text>
<text x="203.6" y="111.5">2</text>
<text x="139.5" y="116.8">/ACK</text>
<text x="140" y="119.5">Busy</text>
<text x="203.6" y="119.5">8</text>
<text x="251.7" y="119.4">Amplifer Enable</text>
<text x="257.5" y="119.4">i</text>
<text x="140" y="124.8">Select</text>
<text x="140" y="122.2">PE</text>
<text x="139.5" y="127.4">/Error</text>
<text x="203.6" y="127.5">6</text>
<text x="254.3" y="127.4">Spindle PWM</text>
<text x="203.6" y="135.5">19</text>
<text x="257" y="135.4">Max Limit X</text>
<text x="203.6" y="143.5">21</text>
<text x="257" y="143.4">Min Home X</text>
<text x="147.2" y="153.3" transform="rotate(-90 147.2 153.3)">GND</text>
<text x="203.6" y="151.5">23</text>
<text x="257" y="151.4">Min Home Y</text>
<text x="203.6" y="159.6">25</text>
<text x="257" y="159.4">Max Limit Y</text>
<text x="203.6" y="166.1">4</text>
<text x="262.3" y="167.4">unused</text>
<text x="203.6" y="175.6">10</text>
<text x="262.3" y="175.4">GND</text>
<text x="203.6" y="180.9">12</text>
<text x="262.3" y="180.8">GND</text>
<text x="203.6" y="191.6">16</text>
<text x="203.6" y="186.3">14</text>
<text x="262.3" y="191.5">GND</text>
<text x="262.3" y="186.1">GND</text>
<text x="203.6" y="197">18</text>
<text x="262.3" y="196.8">GND</text>
<text x="203.6" y="202.3">20</text>
<text x="262.3" y="202.2">GND</text>
<text x="203.6" y="207.6">22</text>
<text x="262.3" y="207.5">GND</text>
<text x="203.6" y="213">24</text>
<text x="262.3" y="212.8">GND</text>
<text x="203.6" y="221">26</text>
<text x="262.3" y="220.9">GND</text>
</g>
<g font-size="2.5" fill="#800080">
<text x="158.2" y="268.9">Sub-D 25</text>
<text x="184.9" y="268.9">26-pol. Schneidklemme</text>
<text x="254.3" y="268.9">Konfguration von:</text>
<text x="258.6" y="268.9">i</text>
<text x="184.9" y="271.9">für Flachbandkabel</text>
<text x="254.3" y="271.9">https://raw.githubusercontent.com/Fablab-Dresden/dit-lasersaur-linuxcnc_confg/master/ditlaser.stepconf</text>
<text x="254.3" y="274.8">05188ea on Apr 13, 2015</text>
<text x="336.1" y="271.9">i</text>
</g>
<g font-size="2.1">
<text x="108.5" y="136.7">hal_parport</text>
<text x="108.7" y="134">LinuxCNC</text>
<text x="104.6" y="139.4">confgured as output</text>
<text x="107.8" y="139.4">i</text>
<text x="224.1" y="227.5">26x0,63 mm</text>
<text x="89.2" y="284.2">Datum</text>
<text x="89.2" y="287.4">Bearb.</text>
<text x="101" y="284.2">17.11.15</text>
<text x="101" y="287.4">Olaf Bitter</text>
<text x="124.5" y="284.2">QElectroTech: v0.4</text>
<text x="306.4" y="285.5">LaserSaur_fablab-dd-1.5.1.2.qet</text>
<text x="372.7" y="283.9">=</text>
<text x="372.7" y="287.1">+</text>
<text x="30.7" y="293.8">Änderung</text>
<text x="50.2" y="293.8">Datum</text>
<text x="69.7" y="293.8">Name</text>
<text x="89.2" y="290.6">Gepr.</text>
<text x="89.2" y="293.8">Urspr.</text>
<text x="124.5" y="293.8">Ersatz von:</text>
<text x="159.5" y="293.8">Ersatzt durch:</text>
<text x="333.7" y="289.8">DIN_A4_IEC</text>
<text x="399.9" y="290.3">Blatt: 4</text>
<text x="399.9" y="293.5">Blatt: 16</text>
</g>
</svg>
